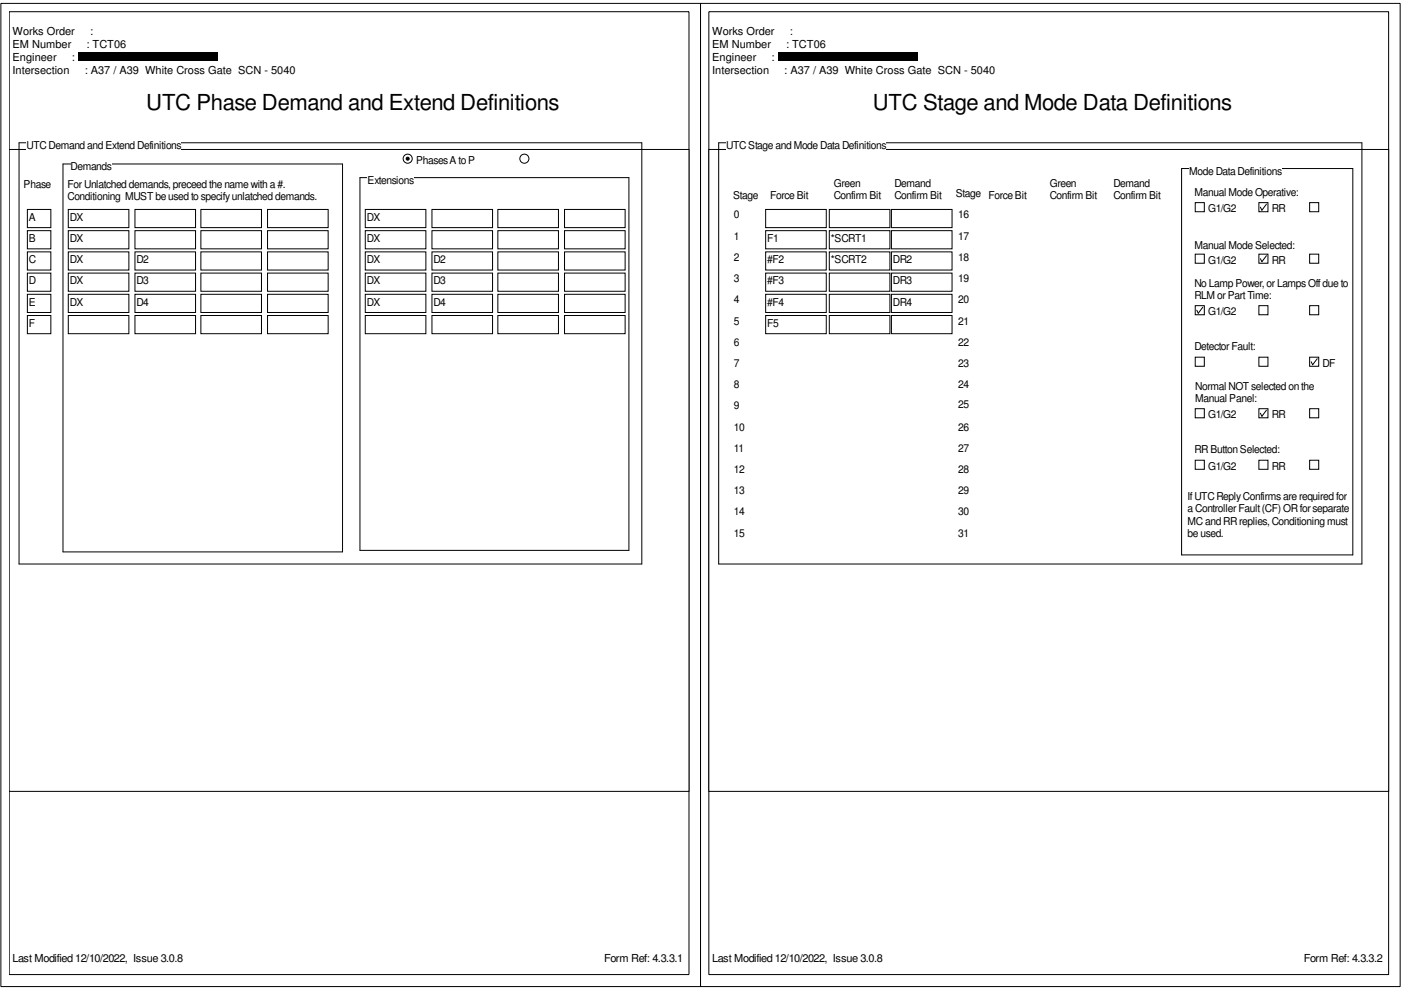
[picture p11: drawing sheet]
<svg xmlns="http://www.w3.org/2000/svg" width="297mm" height="210mm" viewBox="0 0 297 210" stroke-linecap="round" stroke-linejoin="round" font-family="sans-serif">
<path d="M1.9 2.5h144.2v204.1h-144.2z" fill="none" stroke="#000" stroke-width=".21"/>
<g fill="#fff">
<path d="M2.7 5.3h17.7v2.6h-17.7z"/>
<path d="M2.7 8h24.1v2.6h-24.1z"/>
<path d="M2.7 13.6h60v2.6h-60z"/>
<path d="M31 19.1h87.5v5.3h-87.5z"/>
<path d="M2 31.7h144.1v136.1h-144.1z"/>
<path d="M2.7 10.8v2.6h43.5v-2.6zM16.5 11.2h29.7v1.8h-29.7z"/>
</g>
<path d="M1.9 31.7h144.2v136.1h-144.2zM4 30.3h132.1v89.3h-132.1z" fill="none" stroke="#000" stroke-width=".21"/>
<path d="M5.6 29.5h32.8v2.5h-32.8z" fill="#fff"/>
<path d="M13.4 34.8h59.2v82.2h-59.2z" fill="none" stroke="#000" stroke-width=".21"/>
<path d="M15 34h8.6v2.5h-8.6z" fill="#fff"/>
<path d="M76.3 37.7h57v79h-57z" fill="none" stroke="#000" stroke-width=".21"/>
<g fill="#fff">
<path d="M77.9 36.9h9.8v2.5h-9.8z"/>
<path d="M5 37.8h5.8v2.6h-5.8z"/>
<path d="M14.3 37.8h46.1v2.6h-46.1z"/>
<path d="M14.3 40.4h52.9v2.6h-52.9z"/>
</g>
<circle cx="86.4" cy="33.6" r=".96" fill="#fff"/>
<g fill="none" stroke="#000" stroke-width=".21">
<circle cx="86.4" cy="33.6" r=".32"/>
<circle cx="86.4" cy="33.6" r=".96"/>
</g>
<circle cx="86.4" cy="33.6" r=".32" fill="#000"/>
<path d="M88.2 32.7h12.5v2.6h-12.5z" fill="#fff"/>
<circle cx="111.2" cy="33.6" r=".96" fill="#fff"/>
<circle cx="111.2" cy="33.6" r=".96" fill="none" stroke="#000" stroke-width=".21"/>
<path d="M14.5 44.4h12.8v3.9h-12.8z" fill-rule="evenodd" fill="#fff"/>
<path d="M14.5 44.4h12.8v3.9h-12.8z" fill="none" stroke="#000" stroke-width=".21"/>
<path d="M14.8 44.7h2.9v2.6h-2.9z" fill="#fff"/>
<path d="M28.6 44.4h12.9v3.9h-12.9z" fill-rule="evenodd" fill="#fff"/>
<path d="M28.6 44.4h12.9v3.9h-12.9z" fill="none" stroke="#000" stroke-width=".21"/>
<path d="M42.6 44.4h12.8v3.9h-12.8z" fill-rule="evenodd" fill="#fff"/>
<path d="M42.6 44.4h12.8v3.9h-12.8z" fill="none" stroke="#000" stroke-width=".21"/>
<path d="M56.7 44.4h12.9v3.9h-12.9z" fill-rule="evenodd" fill="#fff"/>
<path d="M56.7 44.4h12.9v3.9h-12.9z" fill="none" stroke="#000" stroke-width=".21"/>
<path d="M77.4 44.4h12.9v3.9h-12.9z" fill-rule="evenodd" fill="#fff"/>
<path d="M77.4 44.4h12.9v3.9h-12.9z" fill="none" stroke="#000" stroke-width=".21"/>
<path d="M77.8 44.7h2.9v2.6h-2.9z" fill="#fff"/>
<path d="M91.6 44.4h12.8v3.9h-12.8z" fill-rule="evenodd" fill="#fff"/>
<path d="M91.6 44.4h12.8v3.9h-12.8z" fill="none" stroke="#000" stroke-width=".21"/>
<path d="M105.6 44.4h12.8v3.9h-12.8z" fill-rule="evenodd" fill="#fff"/>
<path d="M105.6 44.4h12.8v3.9h-12.8z" fill="none" stroke="#000" stroke-width=".21"/>
<path d="M119.7 44.4h12.8v3.9h-12.8z" fill-rule="evenodd" fill="#fff"/>
<path d="M119.7 44.4h12.8v3.9h-12.8z" fill="none" stroke="#000" stroke-width=".21"/>
<path d="M14.5 48.9h12.8v3.9h-12.8z" fill-rule="evenodd" fill="#fff"/>
<path d="M14.5 48.9h12.8v3.9h-12.8z" fill="none" stroke="#000" stroke-width=".21"/>
<path d="M14.8 49.2h2.9v2.6h-2.9z" fill="#fff"/>
<path d="M28.6 48.9h12.9v3.9h-12.9z" fill-rule="evenodd" fill="#fff"/>
<path d="M28.6 48.9h12.9v3.9h-12.9z" fill="none" stroke="#000" stroke-width=".21"/>
<path d="M42.6 48.9h12.8v3.9h-12.8z" fill-rule="evenodd" fill="#fff"/>
<path d="M42.6 48.9h12.8v3.9h-12.8z" fill="none" stroke="#000" stroke-width=".21"/>
<path d="M56.7 48.9h12.9v3.9h-12.9z" fill-rule="evenodd" fill="#fff"/>
<path d="M56.7 48.9h12.9v3.9h-12.9z" fill="none" stroke="#000" stroke-width=".21"/>
<path d="M77.4 48.9h12.9v3.9h-12.9z" fill-rule="evenodd" fill="#fff"/>
<path d="M77.4 48.9h12.9v3.9h-12.9z" fill="none" stroke="#000" stroke-width=".21"/>
<path d="M77.8 49.2h2.9v2.6h-2.9z" fill="#fff"/>
<path d="M91.6 48.9h12.8v3.9h-12.8z" fill-rule="evenodd" fill="#fff"/>
<path d="M91.6 48.9h12.8v3.9h-12.8z" fill="none" stroke="#000" stroke-width=".21"/>
<path d="M105.6 48.9h12.8v3.9h-12.8z" fill-rule="evenodd" fill="#fff"/>
<path d="M105.6 48.9h12.8v3.9h-12.8z" fill="none" stroke="#000" stroke-width=".21"/>
<path d="M119.7 48.9h12.8v3.9h-12.8z" fill-rule="evenodd" fill="#fff"/>
<path d="M119.7 48.9h12.8v3.9h-12.8z" fill="none" stroke="#000" stroke-width=".21"/>
<path d="M14.5 53.4h12.8v3.9h-12.8z" fill-rule="evenodd" fill="#fff"/>
<path d="M14.5 53.4h12.8v3.9h-12.8z" fill="none" stroke="#000" stroke-width=".21"/>
<path d="M14.8 53.7h2.9v2.6h-2.9z" fill="#fff"/>
<path d="M28.6 53.4h12.9v3.9h-12.9z" fill-rule="evenodd" fill="#fff"/>
<path d="M28.6 53.4h12.9v3.9h-12.9z" fill="none" stroke="#000" stroke-width=".21"/>
<path d="M28.9 53.7h2.6v2.6h-2.6z" fill="#fff"/>
<path d="M42.6 53.4h12.8v3.9h-12.8z" fill-rule="evenodd" fill="#fff"/>
<path d="M42.6 53.4h12.8v3.9h-12.8z" fill="none" stroke="#000" stroke-width=".21"/>
<path d="M56.7 53.4h12.9v3.9h-12.9z" fill-rule="evenodd" fill="#fff"/>
<path d="M56.7 53.4h12.9v3.9h-12.9z" fill="none" stroke="#000" stroke-width=".21"/>
<path d="M77.4 53.4h12.9v3.9h-12.9z" fill-rule="evenodd" fill="#fff"/>
<path d="M77.4 53.4h12.9v3.9h-12.9z" fill="none" stroke="#000" stroke-width=".21"/>
<path d="M77.8 53.7h2.9v2.6h-2.9z" fill="#fff"/>
<path d="M91.6 53.4h12.8v3.9h-12.8z" fill-rule="evenodd" fill="#fff"/>
<path d="M91.6 53.4h12.8v3.9h-12.8z" fill="none" stroke="#000" stroke-width=".21"/>
<path d="M91.9 53.7h2.6v2.6h-2.6z" fill="#fff"/>
<path d="M105.6 53.4h12.8v3.9h-12.8z" fill-rule="evenodd" fill="#fff"/>
<path d="M105.6 53.4h12.8v3.9h-12.8z" fill="none" stroke="#000" stroke-width=".21"/>
<path d="M119.7 53.4h12.8v3.9h-12.8z" fill-rule="evenodd" fill="#fff"/>
<path d="M119.7 53.4h12.8v3.9h-12.8z" fill="none" stroke="#000" stroke-width=".21"/>
<path d="M14.5 57.9h12.8v3.9h-12.8z" fill-rule="evenodd" fill="#fff"/>
<path d="M14.5 57.9h12.8v3.9h-12.8z" fill="none" stroke="#000" stroke-width=".21"/>
<path d="M14.8 58.2h2.9v2.6h-2.9z" fill="#fff"/>
<path d="M28.6 57.9h12.9v3.9h-12.9z" fill-rule="evenodd" fill="#fff"/>
<path d="M28.6 57.9h12.9v3.9h-12.9z" fill="none" stroke="#000" stroke-width=".21"/>
<path d="M28.9 58.2h2.6v2.6h-2.6z" fill="#fff"/>
<path d="M42.6 57.9h12.8v3.9h-12.8z" fill-rule="evenodd" fill="#fff"/>
<path d="M42.6 57.9h12.8v3.9h-12.8z" fill="none" stroke="#000" stroke-width=".21"/>
<path d="M56.7 57.9h12.9v3.9h-12.9z" fill-rule="evenodd" fill="#fff"/>
<path d="M56.7 57.9h12.9v3.9h-12.9z" fill="none" stroke="#000" stroke-width=".21"/>
<path d="M77.4 57.9h12.9v3.9h-12.9z" fill-rule="evenodd" fill="#fff"/>
<path d="M77.4 57.9h12.9v3.9h-12.9z" fill="none" stroke="#000" stroke-width=".21"/>
<path d="M77.8 58.2h2.9v2.6h-2.9z" fill="#fff"/>
<path d="M91.6 57.9h12.8v3.9h-12.8z" fill-rule="evenodd" fill="#fff"/>
<path d="M91.6 57.9h12.8v3.9h-12.8z" fill="none" stroke="#000" stroke-width=".21"/>
<path d="M91.9 58.2h2.6v2.6h-2.6z" fill="#fff"/>
<path d="M105.6 57.9h12.8v3.9h-12.8z" fill-rule="evenodd" fill="#fff"/>
<path d="M105.6 57.9h12.8v3.9h-12.8z" fill="none" stroke="#000" stroke-width=".21"/>
<path d="M119.7 57.9h12.8v3.9h-12.8z" fill-rule="evenodd" fill="#fff"/>
<path d="M119.7 57.9h12.8v3.9h-12.8z" fill="none" stroke="#000" stroke-width=".21"/>
<path d="M14.5 62.4h12.8v3.9h-12.8z" fill-rule="evenodd" fill="#fff"/>
<path d="M14.5 62.4h12.8v3.9h-12.8z" fill="none" stroke="#000" stroke-width=".21"/>
<path d="M14.8 62.7h2.9v2.6h-2.9z" fill="#fff"/>
<path d="M28.6 62.4h12.9v3.9h-12.9z" fill-rule="evenodd" fill="#fff"/>
<path d="M28.6 62.4h12.9v3.9h-12.9z" fill="none" stroke="#000" stroke-width=".21"/>
<path d="M28.9 62.7h2.6v2.6h-2.6z" fill="#fff"/>
<path d="M42.6 62.4h12.8v3.9h-12.8z" fill-rule="evenodd" fill="#fff"/>
<path d="M42.6 62.4h12.8v3.9h-12.8z" fill="none" stroke="#000" stroke-width=".21"/>
<path d="M56.7 62.4h12.9v3.9h-12.9z" fill-rule="evenodd" fill="#fff"/>
<path d="M56.7 62.4h12.9v3.9h-12.9z" fill="none" stroke="#000" stroke-width=".21"/>
<path d="M77.4 62.4h12.9v3.9h-12.9z" fill-rule="evenodd" fill="#fff"/>
<path d="M77.4 62.4h12.9v3.9h-12.9z" fill="none" stroke="#000" stroke-width=".21"/>
<path d="M77.8 62.7h2.9v2.6h-2.9z" fill="#fff"/>
<path d="M91.6 62.4h12.8v3.9h-12.8z" fill-rule="evenodd" fill="#fff"/>
<path d="M91.6 62.4h12.8v3.9h-12.8z" fill="none" stroke="#000" stroke-width=".21"/>
<path d="M91.9 62.7h2.6v2.6h-2.6z" fill="#fff"/>
<path d="M105.6 62.4h12.8v3.9h-12.8z" fill-rule="evenodd" fill="#fff"/>
<path d="M105.6 62.4h12.8v3.9h-12.8z" fill="none" stroke="#000" stroke-width=".21"/>
<path d="M119.7 62.4h12.8v3.9h-12.8z" fill-rule="evenodd" fill="#fff"/>
<path d="M119.7 62.4h12.8v3.9h-12.8z" fill="none" stroke="#000" stroke-width=".21"/>
<path d="M14.5 66.9h12.8v3.9h-12.8z" fill-rule="evenodd" fill="#fff"/>
<path d="M14.5 66.9h12.8v3.9h-12.8z" fill="none" stroke="#000" stroke-width=".21"/>
<path d="M28.6 66.9h12.9v3.9h-12.9z" fill-rule="evenodd" fill="#fff"/>
<path d="M28.6 66.9h12.9v3.9h-12.9z" fill="none" stroke="#000" stroke-width=".21"/>
<path d="M42.6 66.9h12.8v3.9h-12.8z" fill-rule="evenodd" fill="#fff"/>
<path d="M42.6 66.9h12.8v3.9h-12.8z" fill="none" stroke="#000" stroke-width=".21"/>
<path d="M56.7 66.9h12.9v3.9h-12.9z" fill-rule="evenodd" fill="#fff"/>
<path d="M56.7 66.9h12.9v3.9h-12.9z" fill="none" stroke="#000" stroke-width=".21"/>
<path d="M77.4 66.9h12.9v3.9h-12.9z" fill-rule="evenodd" fill="#fff"/>
<path d="M77.4 66.9h12.9v3.9h-12.9z" fill="none" stroke="#000" stroke-width=".21"/>
<path d="M91.6 66.9h12.8v3.9h-12.8z" fill-rule="evenodd" fill="#fff"/>
<path d="M91.6 66.9h12.8v3.9h-12.8z" fill="none" stroke="#000" stroke-width=".21"/>
<path d="M105.6 66.9h12.8v3.9h-12.8z" fill-rule="evenodd" fill="#fff"/>
<path d="M105.6 66.9h12.8v3.9h-12.8z" fill="none" stroke="#000" stroke-width=".21"/>
<path d="M119.7 66.9h12.8v3.9h-12.8z" fill-rule="evenodd" fill="#fff"/>
<path d="M119.7 66.9h12.8v3.9h-12.8z" fill="none" stroke="#000" stroke-width=".21"/>
<path d="M5.8 44.4h5v3.9h-5z" fill-rule="evenodd" fill="#fff"/>
<path d="M5.8 44.4h5v3.9h-5z" fill="none" stroke="#000" stroke-width=".21"/>
<path d="M6.1 44.7h1.5v2.6h-1.5z" fill="#fff"/>
<path d="M5.8 48.9h5v3.9h-5z" fill-rule="evenodd" fill="#fff"/>
<path d="M5.8 48.9h5v3.9h-5z" fill="none" stroke="#000" stroke-width=".21"/>
<path d="M6.1 49.2h1.5v2.6h-1.5z" fill="#fff"/>
<path d="M5.8 53.4h5v3.9h-5z" fill-rule="evenodd" fill="#fff"/>
<path d="M5.8 53.4h5v3.9h-5z" fill="none" stroke="#000" stroke-width=".21"/>
<path d="M6.1 53.7h1.5v2.6h-1.5z" fill="#fff"/>
<path d="M5.8 57.9h5v3.9h-5z" fill-rule="evenodd" fill="#fff"/>
<path d="M5.8 57.9h5v3.9h-5z" fill="none" stroke="#000" stroke-width=".21"/>
<path d="M6.1 58.2h1.5v2.6h-1.5z" fill="#fff"/>
<path d="M5.8 62.4h5v3.9h-5z" fill-rule="evenodd" fill="#fff"/>
<path d="M5.8 62.4h5v3.9h-5z" fill="none" stroke="#000" stroke-width=".21"/>
<path d="M6.1 62.7h1.5v2.6h-1.5z" fill="#fff"/>
<path d="M5.8 66.9h5v3.9h-5z" fill-rule="evenodd" fill="#fff"/>
<path d="M5.8 66.9h5v3.9h-5z" fill="none" stroke="#000" stroke-width=".21"/>
<g fill="#fff">
<path d="M6.1 67.2h1.3v2.6h-1.3z"/>
<path d="M2.7 201.8h36v2.6h-36z"/>
<path d="M128.1 201.8h17.2v2.6h-17.2z"/>
</g>
<path d="M.2 .7h148.3v208.5h-148.3z" fill="none" stroke="#000" stroke-width=".21"/>
<path d="M150.3 2.5v204.1h144.1v-204.1zM164.9 11.2h29.6v1.8h-29.6z" fill="#fff"/>
<path d="M150.3 2.5h144.1v204.1h-144.1z" fill="none" stroke="#000" stroke-width=".21"/>
<g fill="#fff">
<path d="M151 5.3h17.7v2.6h-17.7z"/>
<path d="M151 8h24.1v2.6h-24.1z"/>
<path d="M151 13.6h60v2.6h-60z"/>
<path d="M185 19.1h76.1v5.3h-76.1z"/>
<path d="M150.3 31.7h144.1v136.1h-144.1z"/>
<path d="M151 10.8v2.6h43.5v-2.6zM164.9 11.2h29.6v1.8h-29.6z"/>
</g>
<path d="M150.3 31.7h144.1v136.1h-144.1zM152.4 30.3h136.4v89.3h-136.4z" fill="none" stroke="#000" stroke-width=".21"/>
<path d="M154 29.5h33.9v2.5h-33.9z" fill="#fff"/>
<path d="M250.5 35.7h36.3v82h-36.3z" fill="none" stroke="#000" stroke-width=".21"/>
<g fill="#fff">
<path d="M252.1 34.9h19.6v2.6h-19.6z"/>
<path d="M155.6 48.7h1.1v2.6h-1.1z"/>
<path d="M155.6 53.2h1.1v2.6h-1.1z"/>
<path d="M155.6 57.7h1.1v2.6h-1.1z"/>
<path d="M155.6 62.2h1.1v2.6h-1.1z"/>
<path d="M155.6 66.7h1.1v2.6h-1.1z"/>
<path d="M155.6 71.2h1.1v2.6h-1.1z"/>
<path d="M155.6 75.7h1.1v2.6h-1.1z"/>
<path d="M155.6 80.2h1.1v2.6h-1.1z"/>
<path d="M155.6 84.7h1.1v2.6h-1.1z"/>
<path d="M155.6 89.2h2.2v2.6h-2.2z"/>
<path d="M155.6 93.7h2.1v2.6h-2.1z"/>
<path d="M155.6 98.2h2.2v2.6h-2.2z"/>
<path d="M155.6 102.7h2.2v2.6h-2.2z"/>
<path d="M155.6 107.2h2.2v2.6h-2.2z"/>
<path d="M155.6 111.7h2.2v2.6h-2.2z"/>
<path d="M203.1 44.2h2.3v2.6h-2.3z"/>
<path d="M203.1 48.7h2.3v2.6h-2.3z"/>
<path d="M203.1 53.2h2.3v2.6h-2.3z"/>
<path d="M203.1 57.7h2.3v2.6h-2.3z"/>
<path d="M203.1 62.2h2.3v2.6h-2.3z"/>
<path d="M203.1 66.7h2.3v2.6h-2.3z"/>
<path d="M203.1 71.2h2.3v2.6h-2.3z"/>
<path d="M203.1 75.7h2.3v2.6h-2.3z"/>
<path d="M203.1 80.2h2.3v2.6h-2.3z"/>
<path d="M203.1 84.4h2.3v2.6h-2.3z"/>
<path d="M203.1 89.2h2.3v2.6h-2.3z"/>
<path d="M203.1 93.7h2.3v2.6h-2.3z"/>
<path d="M203.1 98.2h2.3v2.6h-2.3z"/>
<path d="M203.1 102.7h2.3v2.6h-2.3z"/>
<path d="M203.1 107.2h2.3v2.6h-2.3z"/>
<path d="M203.1 111.7h2.3v2.6h-2.3z"/>
<path d="M155.6 44.2h1.1v2.6h-1.1z"/>
<path d="M163.3 40.1h8v2.5h-8z"/>
<path d="M176.8 37.5h6.1v2.6h-6.1z"/>
<path d="M176.8 40.1h10v2.5h-10z"/>
<path d="M189.6 37.5h7.8v2.6h-7.8z"/>
<path d="M189.6 40.1h10v2.5h-10z"/>
<path d="M253.3 39.4h22v2.6h-22z"/>
<path d="M253.3 50.7h21.2v2.5h-21.2z"/>
<path d="M253.3 58.7h32.6v2.6h-32.6z"/>
<path d="M253.3 61.3h16.2v2.5h-16.2z"/>
<path d="M253.3 72.2h12.8v2.6h-12.8z"/>
<path d="M253.4 80.6h25.2v2.5h-25.2z"/>
<path d="M253.4 83.1h13v2.6h-13z"/>
<path d="M251.8 104h34.2v2.6h-34.2z"/>
<path d="M251.8 106.6h34.2v2.5h-34.2z"/>
<path d="M251.8 109.1h34.4v2.6h-34.4z"/>
<path d="M251.8 111.7h7.6v2.6h-7.6z"/>
<path d="M209.6 40.1h8v2.5h-8z"/>
<path d="M222.6 37.5h6.1v2.6h-6.1z"/>
<path d="M222.6 40.1h9.9v2.5h-9.9z"/>
<path d="M236.1 37.5h7.7v2.6h-7.7z"/>
<path d="M236.1 40.1h9.9v2.5h-9.9z"/>
<path d="M155.4 40.1h5.3v2.5h-5.3z"/>
<path d="M202.7 39.8h5.3v2.5h-5.3z"/>
<path d="M253.3 94h17.9v2.6h-17.9z"/>
</g>
<path d="M253.4 43h1.9v1.9h-1.9z" fill-rule="evenodd" fill="#fff"/>
<path d="M253.4 43h1.9v1.9h-1.9z" fill="none" stroke="#000" stroke-width=".21"/>
<path d="M256.1 43h6v2.5h-6z" fill="#fff"/>
<path d="M266.9 43h1.9v1.9h-1.9z" fill-rule="evenodd" fill="#fff"/>
<path d="M266.9 43h1.9v1.9h-1.9zM268.5 43.3l-1 1.3-.3-.7" fill="none" stroke="#000" stroke-width=".21"/>
<path d="M269.6 43h2.9v2.5h-2.9z" fill="#fff"/>
<path d="M277.7 43h1.9v1.9h-1.9z" fill-rule="evenodd" fill="#fff"/>
<path d="M277.7 43h1.9v1.9h-1.9z" fill="none" stroke="#000" stroke-width=".21"/>
<path d="M253.4 53.9h1.9v1.9h-1.9z" fill-rule="evenodd" fill="#fff"/>
<path d="M253.4 53.9h1.9v1.9h-1.9z" fill="none" stroke="#000" stroke-width=".21"/>
<path d="M256.1 53.9h6v2.6h-6z" fill="#fff"/>
<path d="M266.9 53.9h1.9v1.9h-1.9z" fill-rule="evenodd" fill="#fff"/>
<path d="M266.9 53.9h1.9v1.9h-1.9zM268.5 54.2l-1 1.3-.3-.6" fill="none" stroke="#000" stroke-width=".21"/>
<path d="M269.6 53.9h2.9v2.6h-2.9z" fill="#fff"/>
<path d="M277.7 53.9h1.9v1.9h-1.9z" fill-rule="evenodd" fill="#fff"/>
<path d="M277.7 53.9h1.9v1.9h-1.9z" fill="none" stroke="#000" stroke-width=".21"/>
<path d="M253.4 64.8h1.9v1.9h-1.9z" fill-rule="evenodd" fill="#fff"/>
<path d="M253.4 64.8h1.9v1.9h-1.9zM255 65.1l-.9 1.3-.4-.6" fill="none" stroke="#000" stroke-width=".21"/>
<path d="M256.1 64.8h6v2.6h-6z" fill="#fff"/>
<path d="M266.9 64.8h1.9v1.9h-1.9z" fill-rule="evenodd" fill="#fff"/>
<path d="M266.9 64.8h1.9v1.9h-1.9z" fill="none" stroke="#000" stroke-width=".21"/>
<path d="M277.7 64.8h1.9v1.9h-1.9z" fill-rule="evenodd" fill="#fff"/>
<path d="M277.7 64.8h1.9v1.9h-1.9z" fill="none" stroke="#000" stroke-width=".21"/>
<path d="M253.4 75.7h1.9v2h-1.9z" fill-rule="evenodd" fill="#fff"/>
<path d="M253.4 75.7h1.9v2h-1.9z" fill="none" stroke="#000" stroke-width=".21"/>
<path d="M266.9 75.7h1.9v2h-1.9z" fill-rule="evenodd" fill="#fff"/>
<path d="M266.9 75.7h1.9v2h-1.9z" fill="none" stroke="#000" stroke-width=".21"/>
<path d="M277.7 75.7h1.9v2h-1.9z" fill-rule="evenodd" fill="#fff"/>
<path d="M277.7 75.7h1.9v2h-1.9zM279.3 76.1l-1 1.2-.3-.6" fill="none" stroke="#000" stroke-width=".21"/>
<path d="M280.4 75.7h2.7v2.6h-2.7z" fill="#fff"/>
<path d="M253.4 86.7h1.9v1.9h-1.9z" fill-rule="evenodd" fill="#fff"/>
<path d="M253.4 86.7h1.9v1.9h-1.9z" fill="none" stroke="#000" stroke-width=".21"/>
<path d="M256.1 86.7h6v2.5h-6z" fill="#fff"/>
<path d="M266.9 86.7h1.9v1.9h-1.9z" fill-rule="evenodd" fill="#fff"/>
<path d="M266.9 86.7h1.9v1.9h-1.9zM268.5 87l-1 1.3-.3-.7" fill="none" stroke="#000" stroke-width=".21"/>
<path d="M269.6 86.7h2.9v2.5h-2.9z" fill="#fff"/>
<path d="M277.7 86.7h1.9v1.9h-1.9z" fill-rule="evenodd" fill="#fff"/>
<path d="M277.7 86.7h1.9v1.9h-1.9z" fill="none" stroke="#000" stroke-width=".21"/>
<path d="M253.4 97.6h1.9v1.9h-1.9z" fill-rule="evenodd" fill="#fff"/>
<path d="M253.4 97.6h1.9v1.9h-1.9z" fill="none" stroke="#000" stroke-width=".21"/>
<path d="M256.1 97.6h6v2.5h-6z" fill="#fff"/>
<path d="M266.9 97.6h1.9v1.9h-1.9z" fill-rule="evenodd" fill="#fff"/>
<path d="M266.9 97.6h1.9v1.9h-1.9z" fill="none" stroke="#000" stroke-width=".21"/>
<path d="M269.6 97.6h2.9v2.5h-2.9z" fill="#fff"/>
<path d="M277.7 97.6h1.9v1.9h-1.9z" fill-rule="evenodd" fill="#fff"/>
<path d="M277.7 97.6h1.9v1.9h-1.9z" fill="none" stroke="#000" stroke-width=".21"/>
<path d="M162.3 44.4h12.9v3.9h-12.9z" fill-rule="evenodd" fill="#fff"/>
<path d="M162.3 44.4h12.9v3.9h-12.9z" fill="none" stroke="#000" stroke-width=".21"/>
<path d="M175.8 44.4h12.9v3.9h-12.9z" fill-rule="evenodd" fill="#fff"/>
<path d="M175.8 44.4h12.9v3.9h-12.9z" fill="none" stroke="#000" stroke-width=".21"/>
<path d="M189 44.4h12.8v3.9h-12.8z" fill-rule="evenodd" fill="#fff"/>
<path d="M189 44.4h12.8v3.9h-12.8z" fill="none" stroke="#000" stroke-width=".21"/>
<path d="M162.3 48.9h12.9v3.9h-12.9z" fill-rule="evenodd" fill="#fff"/>
<path d="M162.3 48.9h12.9v3.9h-12.9z" fill="none" stroke="#000" stroke-width=".21"/>
<path d="M162.7 49.2h2.4v2.6h-2.4z" fill="#fff"/>
<path d="M175.8 48.9h12.9v3.9h-12.9z" fill-rule="evenodd" fill="#fff"/>
<path d="M175.8 48.9h12.9v3.9h-12.9z" fill="none" stroke="#000" stroke-width=".21"/>
<path d="M176.1 49.2h7.6v2.6h-7.6z" fill="#fff"/>
<path d="M189 48.9h12.8v3.9h-12.8z" fill-rule="evenodd" fill="#fff"/>
<path d="M189 48.9h12.8v3.9h-12.8z" fill="none" stroke="#000" stroke-width=".21"/>
<path d="M162.3 53.4h12.9v3.9h-12.9z" fill-rule="evenodd" fill="#fff"/>
<path d="M162.3 53.4h12.9v3.9h-12.9z" fill="none" stroke="#000" stroke-width=".21"/>
<path d="M162.7 53.7h3.5v2.6h-3.5z" fill="#fff"/>
<path d="M175.8 53.4h12.9v3.9h-12.9z" fill-rule="evenodd" fill="#fff"/>
<path d="M175.8 53.4h12.9v3.9h-12.9z" fill="none" stroke="#000" stroke-width=".21"/>
<path d="M176.1 53.7h7.6v2.6h-7.6z" fill="#fff"/>
<path d="M189 53.4h12.8v3.9h-12.8z" fill-rule="evenodd" fill="#fff"/>
<path d="M189 53.4h12.8v3.9h-12.8z" fill="none" stroke="#000" stroke-width=".21"/>
<path d="M189.3 53.7h4v2.6h-4z" fill="#fff"/>
<path d="M162.3 57.9h12.9v3.9h-12.9z" fill-rule="evenodd" fill="#fff"/>
<path d="M162.3 57.9h12.9v3.9h-12.9z" fill="none" stroke="#000" stroke-width=".21"/>
<path d="M162.7 58.2h3.5v2.6h-3.5z" fill="#fff"/>
<path d="M175.8 57.9h12.9v3.9h-12.9z" fill-rule="evenodd" fill="#fff"/>
<path d="M175.8 57.9h12.9v3.9h-12.9z" fill="none" stroke="#000" stroke-width=".21"/>
<path d="M189 57.9h12.8v3.9h-12.8z" fill-rule="evenodd" fill="#fff"/>
<path d="M189 57.9h12.8v3.9h-12.8z" fill="none" stroke="#000" stroke-width=".21"/>
<path d="M189.3 58.2h4v2.6h-4z" fill="#fff"/>
<path d="M162.3 62.4h12.9v3.9h-12.9z" fill-rule="evenodd" fill="#fff"/>
<path d="M162.3 62.4h12.9v3.9h-12.9z" fill="none" stroke="#000" stroke-width=".21"/>
<path d="M162.7 62.7h3.5v2.6h-3.5z" fill="#fff"/>
<path d="M175.8 62.4h12.9v3.9h-12.9z" fill-rule="evenodd" fill="#fff"/>
<path d="M175.8 62.4h12.9v3.9h-12.9z" fill="none" stroke="#000" stroke-width=".21"/>
<path d="M189 62.4h12.8v3.9h-12.8z" fill-rule="evenodd" fill="#fff"/>
<path d="M189 62.4h12.8v3.9h-12.8z" fill="none" stroke="#000" stroke-width=".21"/>
<path d="M189.3 62.7h4v2.6h-4z" fill="#fff"/>
<path d="M162.3 66.9h12.9v3.9h-12.9z" fill-rule="evenodd" fill="#fff"/>
<path d="M162.3 66.9h12.9v3.9h-12.9z" fill="none" stroke="#000" stroke-width=".21"/>
<path d="M162.7 67.2h2.4v2.6h-2.4z" fill="#fff"/>
<path d="M175.8 66.9h12.9v3.9h-12.9z" fill-rule="evenodd" fill="#fff"/>
<path d="M175.8 66.9h12.9v3.9h-12.9z" fill="none" stroke="#000" stroke-width=".21"/>
<path d="M189 66.9h12.8v3.9h-12.8z" fill-rule="evenodd" fill="#fff"/>
<path d="M189 66.9h12.8v3.9h-12.8z" fill="none" stroke="#000" stroke-width=".21"/>
<g fill="#fff">
<path d="M151 201.8h36.1v2.6h-36.1z"/>
<path d="M276.5 201.8h17.2v2.6h-17.2z"/>
</g>
<path d="M148.5 .7h148.4v208.5h-148.4z" fill="none" stroke="#000" stroke-width=".21"/>
<path d="M16.5 11.2h29.7v1.8h-29.7zM164.9 11.2h29.6v1.8h-29.6z" fill="#000"/>
<g font-size="4.7">
<text x="31" y="23.4">UTC Phase Demand and Extend Definitions</text>
<text x="185" y="23.4">UTC Stage and Mode Data Definitions</text>
</g>
<g font-size="2.3">
<text x="2.7" y="7.4">Works Order</text>
<text x="2.7" y="10.1">EM Number</text>
<text x="18.3" y="10.1">: TCT06</text>
<text x="19.1" y="7.4">:</text>
<text x="151" y="7.4">Works Order</text>
<text x="151" y="10.1">EM Number</text>
<text x="166.7" y="10.1">: TCT06</text>
<text x="167.4" y="7.4">:</text>
<text x="2.7" y="12.9">Engineer</text>
<text x="2.7" y="15.7">Intersection</text>
<text x="15.3" y="12.9">:</text>
<text x="18" y="15.7">: A37 / A39 White Cross Gate SCN - 5040</text>
<text x="151" y="12.9">Engineer</text>
<text x="151" y="15.7">Intersection</text>
<text x="163.6" y="12.9">:</text>
<text x="166.3" y="15.7">: A37 / A39 White Cross Gate SCN - 5040</text>
<text x="5.6" y="31.5">UTC Demand and Extend Definitions</text>
<text x="88.2" y="34.8">Phases A to P</text>
<text x="154" y="31.5">UTC Stage and Mode Data Definitions</text>
<text x="5" y="39.9">Phase</text>
<text x="14.3" y="39.9">For Unlatched demands, preceed the name with a #.</text>
<text x="15" y="36">Demands</text>
<text x="77.9" y="38.9">Extensions</text>
<text x="176.8" y="39.6">Green</text>
<text x="189.6" y="39.6">Demand</text>
<text x="202.7" y="41.8">Stage</text>
<text x="222.6" y="39.6">Green</text>
<text x="236.1" y="39.6">Demand</text>
<text x="252.1" y="37">Mode Data Definitions</text>
<text x="253.3" y="41.5">Manual Mode Operative:</text>
<text x="6.1" y="46.8">A</text>
<text x="14.3" y="42.5">Conditioning MUST be used to specify unlatched demands.</text>
<text x="14.8" y="46.8">DX</text>
<text x="77.8" y="46.8">DX</text>
<text x="155.4" y="42.1">Stage</text>
<text x="155.6" y="46.3">0</text>
<text x="163.3" y="42.1">Force Bit</text>
<text x="176.8" y="42.1">Confirm Bit</text>
<text x="189.6" y="42.1">Confirm Bit</text>
<text x="203.1" y="46.3">16</text>
<text x="209.6" y="42.1">Force Bit</text>
<text x="222.6" y="42.1">Confirm Bit</text>
<text x="236.1" y="42.1">Confirm Bit</text>
<text x="256.1" y="45">G1/G2</text>
<text x="269.6" y="45">RR</text>
<text x="6.1" y="51.3">B</text>
<text x="14.8" y="51.3">DX</text>
<text x="77.8" y="51.3">DX</text>
<text x="155.6" y="50.8">1</text>
<text x="162.7" y="51.3">F1</text>
<text x="176.1" y="51.3">*SCRT1</text>
<text x="203.1" y="50.8">17</text>
<text x="253.3" y="52.7">Manual Mode Selected:</text>
<text x="6.1" y="55.8">C</text>
<text x="14.8" y="55.8">DX</text>
<text x="28.9" y="55.8">D2</text>
<text x="77.8" y="55.8">DX</text>
<text x="91.9" y="55.8">D2</text>
<text x="155.6" y="55.3">2</text>
<text x="155.6" y="59.8">3</text>
<text x="162.7" y="55.8">#F2</text>
<text x="176.1" y="55.8">*SCRT2</text>
<text x="189.3" y="55.8">DR2</text>
<text x="203.1" y="55.3">18</text>
<text x="203.1" y="59.8">19</text>
<text x="256.1" y="56">G1/G2</text>
<text x="269.6" y="56">RR</text>
<text x="6.1" y="60.3">D</text>
<text x="6.1" y="64.8">E</text>
<text x="14.8" y="60.3">DX</text>
<text x="14.8" y="64.8">DX</text>
<text x="28.9" y="60.3">D3</text>
<text x="28.9" y="64.8">D4</text>
<text x="77.8" y="60.3">DX</text>
<text x="77.8" y="64.8">DX</text>
<text x="91.9" y="60.3">D3</text>
<text x="91.9" y="64.8">D4</text>
<text x="155.6" y="64.3">4</text>
<text x="162.7" y="60.3">#F3</text>
<text x="162.7" y="64.8">#F4</text>
<text x="189.3" y="60.3">DR3</text>
<text x="189.3" y="64.8">DR4</text>
<text x="203.1" y="64.3">20</text>
<text x="253.3" y="60.8">No Lamp Power, or Lamps Off due to</text>
<text x="253.3" y="63.3">RLM or Part Time:</text>
<text x="6.1" y="69.3">F</text>
<text x="155.6" y="68.8">5</text>
<text x="162.7" y="69.3">F5</text>
<text x="203.1" y="68.8">21</text>
<text x="256.1" y="66.9">G1/G2</text>
<text x="155.6" y="73.3">6</text>
<text x="155.6" y="77.8">7</text>
<text x="203.1" y="73.3">22</text>
<text x="203.1" y="77.8">23</text>
<text x="253.3" y="74.3">Detector Fault:</text>
<text x="280.4" y="77.8">DF</text>
<text x="155.6" y="82.3">8</text>
<text x="203.1" y="82.3">24</text>
<text x="253.4" y="82.6">Normal NOT selected on the</text>
<text x="155.6" y="86.8">9</text>
<text x="203.1" y="86.5">25</text>
<text x="253.4" y="85.2">Manual Panel:</text>
<text x="256.1" y="88.7">G1/G2</text>
<text x="269.6" y="88.7">RR</text>
<text x="155.6" y="91.3">10</text>
<text x="155.6" y="95.8">11</text>
<text x="203.1" y="91.3">26</text>
<text x="203.1" y="95.8">27</text>
<text x="155.6" y="100.3">12</text>
<text x="203.1" y="100.3">28</text>
<text x="253.3" y="96.1">RR Button Selected:</text>
<text x="256.1" y="99.7">G1/G2</text>
<text x="269.6" y="99.7">RR</text>
<text x="155.6" y="104.8">13</text>
<text x="203.1" y="104.8">29</text>
<text x="251.8" y="106.1">If UTC Reply Confirms are required for</text>
<text x="155.6" y="109.3">14</text>
<text x="155.6" y="113.8">15</text>
<text x="203.1" y="109.3">30</text>
<text x="203.1" y="113.8">31</text>
<text x="251.8" y="108.6">a Controller Fault (CF) OR for separate</text>
<text x="251.8" y="111.2">MC and RR replies, Conditioning must</text>
<text x="251.8" y="113.8">be used.</text>
<text x="2.7" y="203.9">Last Modified 12/10/2022, Issue 3.0.8</text>
<text x="128.1" y="203.9">Form Ref: 4.3.3.1</text>
<text x="151" y="203.9">Last Modified 12/10/2022, Issue 3.0.8</text>
<text x="276.5" y="203.9">Form Ref: 4.3.3.2</text>
</g>
</svg>
